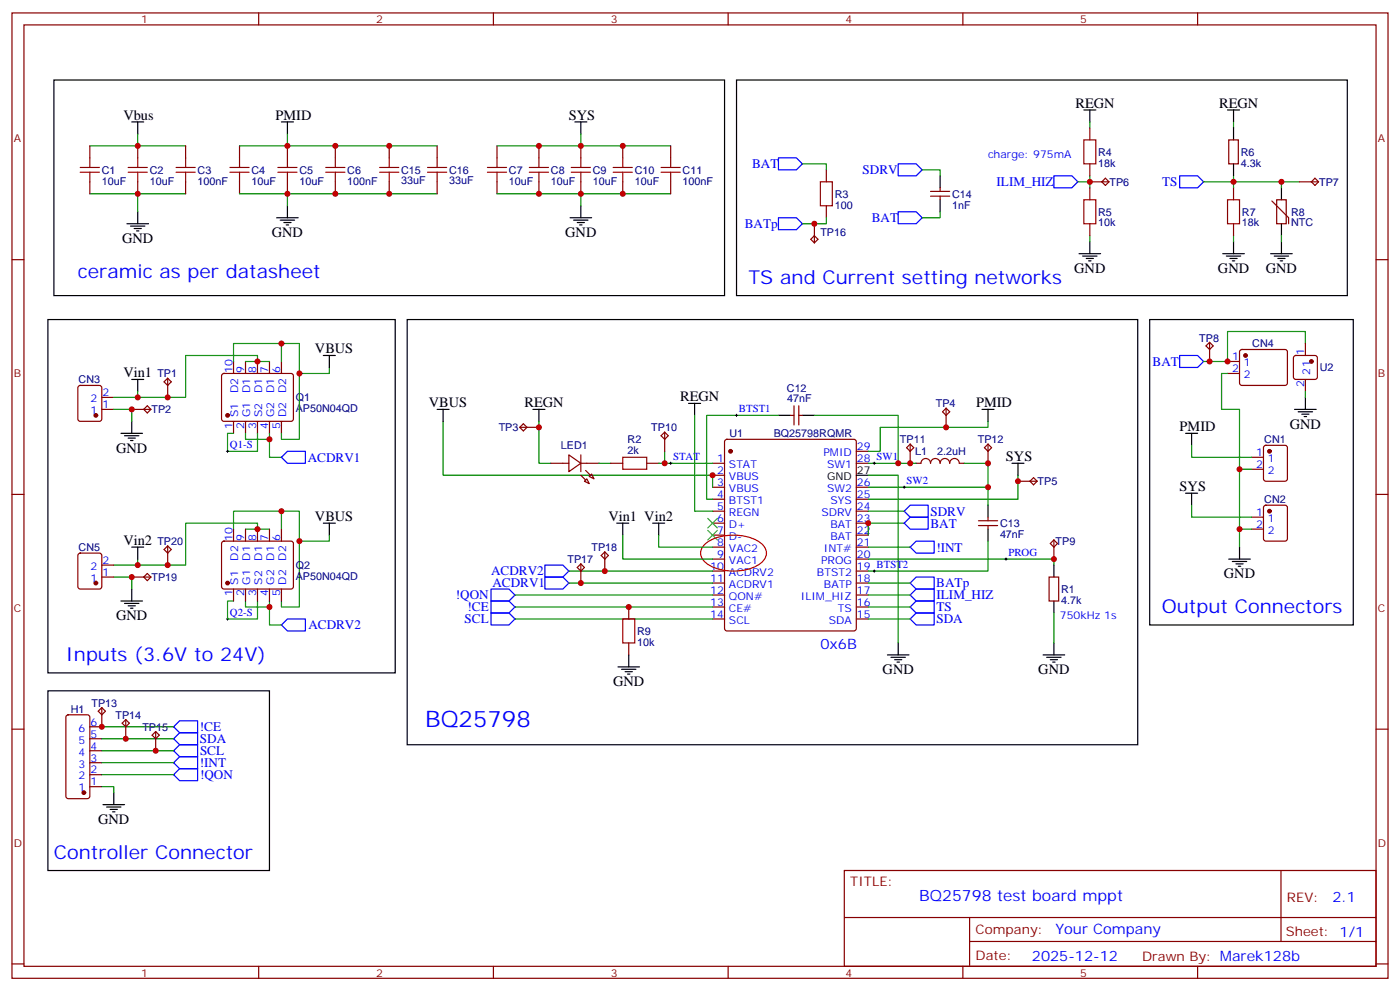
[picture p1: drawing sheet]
<svg xmlns="http://www.w3.org/2000/svg" width="412mm" height="292mm" viewBox="0 0 412 292" stroke-linecap="round" stroke-linejoin="round" font-family="sans-serif">
<g fill="none" stroke="#870000" stroke-width=".35">
<path d="M3.5 3.8h405.4v284.3h-405.4zM7.1 7.3h398.2v277.3h-398.2zM76.2 3.8v3.5M145.3 3.8v3.5M214.5 3.8v3.5M283.6 3.8v3.5M352.8 3.8v3.5M321 37.7v3.5M26.5 43v3.5M26.5 53.6v3.5M40.6 43v3.5M40.6 53.6v3.5"/>
<path d="M54.7 43v3.5M54.7 53.6v3.5M70.6 43v3.5M70.6 53.6v3.5M84.7 43v3.5M84.7 53.6v3.5M98.8 43v3.5M98.8 53.6v3.5M114.7 43v3.5M114.7 53.6v3.5M128.8 43v3.5M128.8 53.6v3.5"/>
<path d="M146.4 43v3.5M146.4 53.6v3.5M158.7 43v3.5M158.7 53.6v3.5M171.1 43v3.5M171.1 53.6v3.5M183.4 43v3.5M183.4 53.6v3.5M197.6 43v3.5M197.6 53.6v3.5M243.4 50v3.6M274.1 57.8h5.7"/>
<path d="M274.1 56.4h5.7M276.9 55.3v1.1M276.9 57.8v1M321 53.6h5.7M321 48.3v3.5M321 55.3v3.5M324.6 53.6l1-1.1 1.1 1.1-1.1 1zM361.9 41.2h2.9v7.1h-2.9zM363.4 55.3v3.5M374.6 59.2l5 4.9v1.8M376.1 58.8h2.8v7.1h-2.8zM382.8 53.6h5.6"/>
<path d="M386.3 53.6l1-1.1 1.1 1.1-1.1 1zM3.5 76.5h3.6M238.8 70.5l1.1-1.1 1 1.1-1 1zM239.9 65.9v5.6M243.4 60.6v3.5M321 65.9v3.5M363.4 65.9v3.5M405.3 76.5h3.6M23.2 113.7l.4-.2h5.7l.6 .5 .1 9.4-.5 .7h-5.9l-.6-.5-.1-9.4zM30 117.1h3.5M48.3 112.5l1.1-1.1 1 1.1-1 1zM49.4 111.4v5.7"/>
<path d="M65.5 110.2l.5-.2 20 .1 .4 .6v13l-.7 .4-20-.1-.4-.6v-12.7zM68.8 106.5v3.5M72.3 106.5v3.5M75.8 106.5v3.5M79.4 106.5v3.5M82.9 106.5v3.5M233.9 119.5v5.7M235.3 119.5v5.7M355.2 101.9l1.1-1.1 1.1 1.1-1.1 1zM356.3 100.8v5.7M361.6 106.5h3.5M361.6 110h3.5"/>
<path d="M365.4 103.1l.4-.2h12.7l.5 .2 .2 .5v9.5l-.7 .4h-12.9l-.5-.7v-9.2zM381.2 104.9l.5-.2h5.6l.5 .2 .3 .5v5.7l-.3 .5-.5 .2h-5.6l-.5-.3-.2-.4v-5.7zM384.5 101.2v3.5M384.5 111.8v3.5M30 120.6h3.5M38.8 120.6h5.6M42.3 120.6l1.1-1.1 1 1.1-1 1zM68.8 124.1v3.5M72.3 124.1v3.5M75.8 124.1v3.5M79.4 124.1v3.5M82.9 124.1v3.5"/>
<path d="M153.1 125.9h5.6M154.2 124.8l1 1.1-1 1-1.1-1zM162.3 136.5h5.3M167.6 134l3.5 2.5-3.5 2.4zM171.1 136.5h5.3M171.1 134v4.9M179.9 136.5h3.5M190.5 136.5h3.5M194.7 128.3l1.1-1 1 1-1 1.1zM195.8 127.3v5.6M209.9 136.5h3.5M209.9 140h3.5"/>
<path d="M213.7 129.6l.4-.2h37.4l.5 .2 .2 .5v55l-.2 .5-.5 .2h-37.4l-.5-.2-.2-.5v-55zM232.8 122.3h1.1M235.3 122.3h1.1M252.2 136.5h3.6M252.2 132.9h3.6M267.1 131.9l1-1.1 1.1 1.1-1.1 1zM268.1 130.8v5.7M269.9 136.5l1.4-.1a1.41 1.41 0 0 1 1.4-1.4 1.41 1.41 0 0 1 1.4 1.5 1.41 1.41 0 0 1 1.4-1.5 1.41 1.41 0 0 1 1.4 1.5 1.41 1.41 0 0 1 1.4-1.5 1.41 1.41 0 0 1 1.5 1.5 1.41 1.41 0 0 1 1.4-1.5 1.41 1.41 0 0 1 1.4 1.5h1.4M277.6 121.3l1.1-1.1 1.1 1.1-1.1 1zM278.7 120.2v5.7M290 131.9l1-1.1 1.1 1.1-1.1 1zM291 130.8v5.7"/>
<path d="M368.7 134.7h3.5M368.7 138.2h3.5M372.4 131.4l.5-.2h5.6l.7 .4v9.4l-.4 .7h-5.9l-.7-.4v-9.4zM3.5 145.6h3.6M65.5 159.6l.5-.2h20l.4 .7v13l-.7 .4-20-.1-.4-.6v-12.7zM68.8 155.9v3.5M72.3 155.9v3.5M75.8 155.9v3.5M79.4 155.9v3.5M82.9 155.9v3.5M172.2 141.7l.7-.7 .7 1.5zM173.6 140.3l.7-.7 .7 1.4z"/>
<path d="M209.9 143.5h3.5M209.9 147h3.5M209.9 150.6h3.5M209.9 154.1h3.5M209.9 157.6h3.5M252.2 143.5h3.6M252.2 147h3.6M252.2 150.6h3.6M252.2 154.1h3.6M252.2 157.6h3.6M288.2 154.8h5.7M288.2 153.4h5.7"/>
<path d="M291 152.3v1.1M291 154.8v1.1M299.9 141.7h5.6M303.4 141.7l1-1 1.1 1-1.1 1.1zM310.4 159v5.7M368.7 152.3h3.5M368.7 155.9h3.5M372.4 149l.5-.2h5.6l.7 .4v9.5l-.4 .6-5.9 .1-.7-.5v-9.4zM405.3 145.6h3.6M23.2 163.1l.4-.2h5.7l.6 .4 .1 9.5-.5 .6-5.9 .1-.6-.5-.1-9.4zM30 170h3.5M30 166.4h3.5"/>
<path d="M38.8 170h5.6M42.3 170l1.1-1.1 1 1.1-1 1zM49.4 160.8v5.6M49.4 160.8l1 1.1-1 1-1.1-1zM68.8 173.5v3.5M72.3 173.5v3.5M75.8 173.5v3.5M79.4 173.5v3.5M82.9 173.5v3.5M170 167.1l1.1-1 1.1 1-1.1 1.1zM171.1 166.1v5.6M177.1 163.6l1.1-1 1 1-1 1.1z"/>
<path d="M178.2 162.6v5.6M185.2 178.8v3.5M209.9 161.1h3.5M209.9 164.7h3.5M209.9 168.2h3.5M209.9 171.7h3.5M209.9 175.3h3.5M209.9 178.8h3.5M252.2 161.1h3.6M252.2 164.7h3.6M252.2 168.2h3.6M252.2 171.7h3.6"/>
<path d="M252.2 175.3h3.6M252.2 178.8h3.6M309 170h2.9v7h-2.9zM309.4 160.1l1-1.1 1.1 1.1-1.1 1zM185.2 189.4v3.5M209.9 182.3h3.5M252.2 182.3h3.6M3.5 214.8h3.6M19.6 210.7l.5-.2h5.7l.6 .5 .1 23.5-.5 .7h-5.9l-.6-.4-.1-23.6zM26.5 217.6h3.5M28.9 209.5l1.1-1.1 1 1.1-1 1zM30 208.4v5.7h-3.5"/>
<path d="M36 213l1-1.1 1.1 1.1-1.1 1.1zM37 211.9v5.7M44.8 216.5l1.1-1 1 1-1 1.1zM45.9 215.5v5.6M405.3 214.8h3.6M26.5 231.7h3.5M26.5 228.2h3.5M26.5 224.6h3.5M26.5 221.1h3.5M248.7 256.4h156.6v28.2h-156.6zM377.3 256.4v20.9M248.7 270.2h156.5"/>
<path d="M285.6 277.3h119.6M285.6 270.2v14.2M3.5 283.9h3.6M76.2 284.6v3.5M145.3 284.6v3.5M214.5 284.6v3.5M283.6 284.6v3.5M352.8 284.6v3.5M405.3 283.9h3.6"/>
</g>
<g fill="#870000" stroke="#870000" stroke-width=".35">
<path d="M172.5 138.6l1.4 1.4z"/>
<path d="M171.1 140l1.4 1.4z"/>
<circle cx="215.2" cy="132.9" r=".53"/>
<circle cx="24.7" cy="233.5" r=".53"/>
<circle cx="373.9" cy="132.9" r=".53"/>
<circle cx="373.9" cy="150.6" r=".53"/>
<circle cx="28.2" cy="122.3" r=".53"/>
<circle cx="366.9" cy="104.7" r=".53"/>
<circle cx="67" cy="122.3" r=".53"/>
<circle cx="67" cy="171.7" r=".53"/>
<circle cx="28.2" cy="171.7" r=".53"/>
<circle cx="386.3" cy="106.5" r=".53"/>
</g>
<g fill="none" stroke="#000" stroke-width=".35">
<path d="M15.9 23.6h197.5v63.5h-197.5zM38.8 35.9h3.5M40.6 35.9v3.5M82.9 35.9h3.5M84.7 35.9v3.5M169.3 35.9h3.6M171.1 35.9v3.5M217 23.6h179.9v63.5h-179.9zM319.3 32.4h3.5M321 32.4v3.5M361.6 32.4h3.5M363.4 32.4v3.5"/>
<path d="M363.4 37.7v3.5M276.9 51.8v3.5M276.9 58.8v3.6M363.4 48.3v3.5M377.5 55.3v3.5M37.4 65.9h6.3M38.5 66.6h4.2M39.5 67.3h2.1M40.2 68h.7M40.6 62.4v3.5M81.5 64.1h6.3M82.5 64.8h4.3"/>
<path d="M83.6 65.5h2.1M84.3 66.3h.7M84.7 60.6v3.5M167.9 64.1h6.4M169 64.8h4.2M170 65.5h2.2M170.7 66.3h.7M171.1 60.6v3.5M317.9 74.7h6.3M318.9 75.4h4.2M320 76.1h2.1M320.7 76.8h.7"/>
<path d="M321 71.2v3.5M360.2 74.7h6.3M361.2 75.4h4.3M362.3 76.1h2.1M363 76.8h.7M363.4 71.2v3.5M374.3 74.7h6.3M375.4 75.4h4.2M376.4 76.1h2.1M377.1 76.8h.7M377.5 65.9v3.5M377.5 71.2v3.5"/>
<path d="M14.1 94.1h102.3v104.1h-102.3zM119.9 94.1h215.2v125.3h-215.2zM338.7 94.1h59.9v90h-59.9zM38.8 111.8h3.5M40.6 111.8v3.5M95.2 104.7h3.6M97 104.7v3.5M202.8 118.8h3.6M204.6 118.8v3.5M384.5 117.1v3.5M35.6 127.6h6.4M36.7 128.3h4.2"/>
<path d="M37.7 129h2.2M38.5 129.8h.7M38.8 124.1v3.5M128.8 120.6h3.5M130.5 120.6v3.5M157 120.6h3.5M158.7 120.6v3.5M229.3 122.3h3.5M236.4 122.3h3.5M252.2 140h3.6M289.3 120.6h3.5M291 120.6v3.5"/>
<path d="M298.1 136.5h3.5M299.9 136.5v3.5M349.2 127.6h3.6M351 127.6v3.6M381.4 120.6h6.3M382.4 121.3h4.2M383.5 122h2.1M384.2 122.7h.7M95.2 154.1h3.6M97 154.1v3.5M181.7 154.1h3.5M183.4 154.1v3.5"/>
<path d="M192.3 154.1h3.5M194 154.1v3.5M291 148.8v3.5M291 155.9v3.5M349.2 145.3h3.6M351 145.3v3.5M35.6 177h6.4M36.7 177.7h4.2M37.7 178.4h2.2M38.5 179.1h.7M38.8 173.5v3.5M38.8 161.1h3.5"/>
<path d="M40.6 161.1v3.6M310.4 166.4v3.6M310.4 177v3.6M361.9 164.7h6.4M363 165.4h4.2M364.1 166.1h2.1M364.8 166.8h.7M365.1 161.1v3.6M182 196.4h6.4M183.1 197.1h4.2M184.1 197.8h2.2M184.9 198.5h.7"/>
<path d="M185.2 192.9v3.5M261.4 192.9h6.4M262.5 193.6h4.2M263.5 194.3h2.1M264.2 195h.7M264.6 189.4v3.5M307.3 192.9h6.3M308.3 193.6h4.3M309.4 194.3h2.1M310.1 195h.7M310.4 189.4v3.5M14.1 203.5h65.3v52.9h-65.3z"/>
<path d="M30.3 237h6.4M31.4 237.7h4.2M32.5 238.4h2.1M33.2 239.1h.7M33.5 233.5v3.5"/>
</g>
<g fill="none" stroke="#008700" stroke-width=".35">
<path d="M40.6 39.4v3.6M84.7 39.4v3.6M171.1 39.4v3.6M321 35.9v1.8M363.4 35.9v1.8M26.5 57.1h28.2M26.5 43h28.2M40.6 57.1v5.3M70.6 43h58.2M70.6 57.1h58.2M84.7 57.1v3.5M146.4 43h51.2"/>
<path d="M146.4 57.1h51.2M171.1 57.1v3.5M236.4 48.3h7v1.7M271.6 50h5.3v1.8M317.5 53.6h3.5M321 51.8v3.5M354.5 53.6h8.9v1.7M363.4 51.8v1.8h19.4M377.5 53.6v1.7M243.4 64.1v1.8h-7M276.9 62.4v1.7h-5.3M321 69.4v1.8"/>
<path d="M363.4 69.4v1.8M377.5 69.4v1.8M40.6 115.3v1.8h-7.1M68.8 106.5v-5.3h14.1v5.3M72.3 106.5h7.1M75.8 106.5v-1.8h-21.1v12.4h-14.1M82.9 101.2h5.3v28.2h-5.3v-1.8M97 108.2v1.8h-8.8M361.6 110h-1.8v10.6h5.3v17.6M384.5 101.2v-3.6h-22.9v8.9h-7.1M384.5 115.3v1.8M33.5 120.6h5.3v3.5"/>
<path d="M68.8 127.6h-1.8v5.3h8.8v-5.3M72.3 127.6v1.8h7.1v-1.8M79.4 129.4v5.3h3.5M130.5 124.1v15.9h79.4v3.5M158.7 124.1v12.4h3.6M176.4 136.5h3.5M194 136.5h1.8M195.8 132.9v3.6h14.1M204.6 122.3v28.3h5.3M229.3 122.3h-21.2v24.7h1.8M239.9 122.3h24.7v14.2M255.8 140h8.8v49.4"/>
<path d="M255.8 136.5h14.1M284 136.5h7v7h-35.2M291 124.1v1.8h-31.7v7h-3.5M299.9 140v7h-44.1M351 131.2v3.5h17.7M368.7 138.2h-3.6v22.9M68.8 155.9v-5.3h14.1v5.3M72.3 155.9h7.1M75.8 155.9v-1.8h-21.1v12.3h-14.1M82.9 150.6h5.3v28.2h-5.3v-1.8M97 157.6v1.8h-8.8M183.4 157.6v7.1h26.5"/>
<path d="M194 157.6v3.5h15.9M255.8 150.6h10.5M266.3 154.1h-10.5v3.5M291 159.4v8.8h-35.2M291 143.5v5.3M351 148.8v3.5h17.7M365.1 155.9h3.6M33.5 170h5.3v3.5M40.6 164.7v1.7h-7.1M68.8 177h-1.8v5.3h8.8v-5.3M72.3 177v1.8h7.1v-1.8M79.4 178.8v5.3h3.5"/>
<path d="M151.7 178.8h58.2M151.7 175.3h58.2M167.6 171.7h42.3M167.6 168.2h42.3M255.8 164.7h54.6v1.7M255.8 178.8h12.3M255.8 161.1h12.3M255.8 175.3h12.3M255.8 171.7h12.3M151.7 182.3h58.2M255.8 182.3h12.3M310.4 180.6v8.8"/>
<path d="M30 217.6h21.2M30 214.1h21.2M30 231.7h3.5v1.8M30 221.1h21.2M30 224.6h21.2M30 228.2h21.2"/>
</g>
<path d="M208.5 152.7l2.8 2.8M208.5 156.2l2.8 2.8M211.3 152.7l-2.8 2.8M211.3 156.2l-2.8 2.8" fill="none" stroke="#3c3" stroke-width=".35"/>
<g fill="none" stroke="#00f" stroke-width=".35">
<path d="M229.3 46.5h5.3l1.8 1.8-1.8 1.7h-5.3zM264.6 48.3h5.3l1.7 1.7-1.7 1.8h-5.3zM310.4 51.8h5.3l1.8 1.8-1.8 1.7h-5.3zM347.5 51.8h5.3l1.7 1.8-1.7 1.7h-5.3zM229.3 64.1h5.3l1.8 1.8-1.8 1.8h-5.3zM264.6 62.4h5.3l1.7 1.7-1.7 1.8h-5.3zM347.5 104.7h5.3l1.7 1.8-1.7 1.7h-5.3zM82.9 134.7l1.8-1.8h5.3v3.6h-5.3zM266.3 154.1l1.8-1.8h5.3v3.6h-5.3zM266.3 150.6l1.8-1.8h5.3v3.5h-5.3zM144.6 177h5.3l1.8 1.8-1.8 1.8h-5.3zM144.6 173.5h5.3l1.8 1.8-1.8 1.7h-5.3z"/>
<path d="M160.5 170h5.3l1.8 1.7-1.8 1.8h-5.3zM160.5 166.4h5.3l1.8 1.8-1.8 1.8h-5.3zM268.1 161.1l1.8-1.7h5.3v3.5h-5.3zM268.1 171.7l1.8-1.7h5.3v3.5h-5.3zM268.1 175.3l1.8-1.8h5.3v3.5h-5.3zM268.1 178.8l1.8-1.8h5.3v3.6h-5.3zM82.9 184.1l1.8-1.8h5.3v3.5h-5.3zM144.6 180.6h5.3l1.8 1.7-1.8 1.8h-5.3zM268.1 182.3l1.8-1.7h5.3v3.5h-5.3zM51.2 217.6l1.7-1.8h5.3v3.6h-5.3zM51.2 214.1l1.7-1.8h5.3v3.5h-5.3zM52.9 219.4h5.3v3.5h-5.3l-1.7-1.8z"/>
<path d="M51.2 224.6l1.7-1.7h5.3v3.5h-5.3zM51.2 228.2l1.7-1.8h5.3v3.5h-5.3z"/>
</g>
<g fill="none" stroke="#a10000" stroke-width=".35">
<path d="M23.6 49.3h5.7M23.6 50.7h5.7M26.5 46.5v2.8M26.5 50.7v2.9M37.7 49.3h5.7M37.7 50.7h5.7M40.6 46.5v2.8M40.6 50.7v2.9M51.9 49.3h5.6M51.9 50.7h5.6M54.7 46.5v2.8M54.7 50.7v2.9"/>
<path d="M67.7 49.3h5.7M67.7 50.7h5.7M70.6 46.5v2.8M70.6 50.7v2.9M81.8 49.3h5.7M81.8 50.7h5.7M84.7 46.5v2.8M84.7 50.7v2.9M96 49.3h5.6M96 50.7h5.6M98.8 46.5v2.8M98.8 50.7v2.9"/>
<path d="M111.8 49.3h5.7M111.8 50.7h5.7M114.7 46.5v2.8M114.7 50.7v2.9M125.9 49.3h5.7M125.9 50.7h5.7M128.8 46.5v2.8M128.8 50.7v2.9M143.6 49.3h5.6M143.6 50.7h5.6M146.4 46.5v2.8M146.4 50.7v2.9"/>
<path d="M155.9 49.3h5.7M155.9 50.7h5.7M158.7 46.5v2.8M158.7 50.7v2.9M168.3 49.3h5.6M168.3 50.7h5.6M171.1 46.5v2.8M171.1 50.7v2.9M180.6 49.3h5.7M180.6 50.7h5.7M183.4 46.5v2.8M183.4 50.7v2.9"/>
<path d="M194.7 49.3h5.7M194.7 50.7h5.7M197.6 46.5v2.8M197.6 50.7v2.9M241.7 53.6h3.5v7h-3.5zM319.3 41.2h3.5v7.1h-3.5zM319.3 58.8h3.5v7.1h-3.5zM361.6 58.8h3.5v7.1h-3.5zM183.4 134.7h7.1v3.5h-7.1zM183.4 182.3h3.6v7.1h-3.6z"/>
</g>
<g fill="none" stroke="#000" stroke-width=".29">
<path d="M66.7 132.9h.7M67 132.6v.7M197.2 136.5h.7M197.6 136.1v.7M216.6 122.3h.7M217 122v.7M257.2 136.5h.7M257.5 136.1v.7M266 143.5h.7M266.3 143.2v.7M257.2 168.2h.7M257.5 167.9v.7"/>
<path d="M296 164.7h.7M296.3 164.3v.7M66.7 182.3h.7M67 182v.7"/>
</g>
<path d="M207.3 160.7a13.7 13.7 0 0 1 12.9-2.6 7.4 7.4 0 0 1 5.5 4 3.9 3.9 0 0 1-2.3 4.3 15.3 15.3 0 0 1-15.5-.6 3.4 3.4 0 0 1-.6-5.1z" fill="none" stroke="#f00" stroke-width=".35"/>
<g fill="#c00">
<circle cx="255.8" cy="154.1" r=".88"/>
<circle cx="40.6" cy="57.1" r=".88"/>
<circle cx="40.6" cy="43" r=".88"/>
<circle cx="84.7" cy="43" r=".88"/>
<circle cx="84.7" cy="57.1" r=".88"/>
<circle cx="158.8" cy="43" r=".88"/>
<circle cx="171.1" cy="43" r=".88"/>
<circle cx="183.4" cy="43" r=".88"/>
<circle cx="158.8" cy="57.1" r=".88"/>
<circle cx="171.1" cy="57.1" r=".88"/>
<circle cx="183.4" cy="57.1" r=".88"/>
<circle cx="365.1" cy="155.9" r=".88"/>
<circle cx="365.1" cy="138.2" r=".88"/>
<circle cx="321" cy="53.6" r=".88"/>
<circle cx="40.6" cy="117.1" r=".88"/>
<circle cx="38.8" cy="120.6" r=".88"/>
<circle cx="356.3" cy="106.5" r=".88"/>
<circle cx="299.9" cy="141.7" r=".88"/>
<circle cx="30" cy="214.1" r=".88"/>
<circle cx="239.9" cy="65.9" r=".88"/>
<circle cx="158.8" cy="125.9" r=".88"/>
<circle cx="310.4" cy="164.7" r=".88"/>
<circle cx="37" cy="217.6" r=".88"/>
<circle cx="45.9" cy="221.1" r=".88"/>
<circle cx="363.4" cy="53.6" r=".88"/>
<circle cx="377.5" cy="53.6" r=".88"/>
<circle cx="185.2" cy="178.8" r=".88"/>
<circle cx="264.6" cy="136.5" r=".88"/>
<circle cx="291" cy="136.5" r=".88"/>
<circle cx="291" cy="143.5" r=".88"/>
<circle cx="268.1" cy="136.5" r=".88"/>
<circle cx="278.7" cy="125.9" r=".88"/>
<circle cx="195.8" cy="136.5" r=".88"/>
<circle cx="75.8" cy="106.5" r=".88"/>
<circle cx="82.9" cy="101.2" r=".88"/>
<circle cx="79.4" cy="129.4" r=".88"/>
<circle cx="49.4" cy="117.1" r=".88"/>
<circle cx="178.2" cy="168.2" r=".88"/>
<circle cx="171.1" cy="171.7" r=".88"/>
<circle cx="88.2" cy="110" r=".88"/>
<circle cx="88.2" cy="159.4" r=".88"/>
<circle cx="49.4" cy="166.4" r=".88"/>
<circle cx="79.4" cy="178.8" r=".88"/>
<circle cx="82.9" cy="150.6" r=".88"/>
<circle cx="75.8" cy="155.9" r=".88"/>
<circle cx="38.8" cy="170" r=".88"/>
<circle cx="40.6" cy="166.4" r=".88"/>
<circle cx="98.8" cy="57.1" r=".88"/>
<circle cx="114.7" cy="57.1" r=".88"/>
<circle cx="98.8" cy="43" r=".88"/>
<circle cx="114.7" cy="43" r=".88"/>
<circle cx="361.6" cy="106.5" r=".88"/>
<circle cx="209.9" cy="140" r=".88"/>
</g>
<text font-size="6.7" fill="#00f" x="125.2" y="214.1">BQ25798</text>
<g font-size="5.6" fill="#00f">
<text x="22.9" y="81.8">ceramic as per datasheet</text>
<text x="220.5" y="83.5">TS and Current setting networks</text>
<text x="342.2" y="180.6">Output Connectors</text>
<text x="19.4" y="194.7">Inputs (3.6V to 24V)</text>
<text x="15.9" y="252.9">Controller Connector</text>
</g>
<text font-size="4.6" fill="#00f" x="270.8" y="265.4">BQ25798 test board mppt</text>
<g font-size="4.2">
<text x="36.3" y="35.2">Vbus</text>
<text x="81.1" y="35.2">PMID</text>
<text x="167.6" y="35.2">SYS</text>
<text x="316.8" y="31.7">REGN</text>
<text x="359.1" y="31.7">REGN</text>
<text x="36" y="71.5">GND</text>
<text x="80.1" y="69.8">GND</text>
<text x="166.5" y="69.8">GND</text>
<text x="316.4" y="80.4">GND</text>
<text x="358.8" y="80.4">GND</text>
<text x="372.9" y="80.4">GND</text>
<text x="92.8" y="104">VBUS</text>
<text x="36.3" y="111.1">Vin1</text>
<text x="126.3" y="119.9">VBUS</text>
<text x="154.5" y="119.9">REGN</text>
<text x="200.4" y="118.1">REGN</text>
<text x="287.5" y="119.9">PMID</text>
<text x="347.5" y="126.9">PMID</text>
<text x="379.9" y="126.2">GND</text>
<text x="34.2" y="133.3">GND</text>
<text x="296.3" y="135.7">SYS</text>
<text x="347.5" y="144.6">SYS</text>
<text x="92.8" y="153.4">VBUS</text>
<text x="179.2" y="153.4">Vin1 Vin2</text>
<text x="36.3" y="160.4">Vin2</text>
<text x="360.5" y="170.3">GND</text>
<text x="34.2" y="182.7">GND</text>
<text x="180.6" y="202.1">GND</text>
<text x="260" y="198.5">GND</text>
<text x="305.9" y="198.5">GND</text>
<text x="28.9" y="242.6">GND</text>
</g>
<g font-size="4.2" fill="#00f">
<text x="241.7" y="191.1">0x6B</text>
<text x="392.5" y="265.7">2.1</text>
<text x="310.9" y="275.2">Your Company</text>
<text x="304" y="283">2025-12-12</text>
</g>
<g font-size="3.9" fill="#00f">
<text x="221.5" y="49.4">BAT</text>
<text x="254.1" y="51.2">SDRV</text>
<text x="293.6" y="54.8">ILIM_HIZ</text>
<text x="342.4" y="54.7">TS</text>
<text x="256.8" y="65.3">BAT</text>
<text x="219.4" y="67.2">BATp</text>
<text x="339.5" y="107.7">BAT</text>
<text x="90.7" y="136">ACDRV1</text>
<text x="274.1" y="155.5">BAT</text>
<text x="274.1" y="151.9">SDRV</text>
<text x="275.8" y="162.5">!INT</text>
<text x="144.7" y="169.5">ACDRV2</text>
<text x="145.1" y="172.9">ACDRV1</text>
<text x="275.8" y="172.9">BATp</text>
<text x="134.3" y="176.5">!QON</text>
<text x="275.9" y="176.6">ILIM_HIZ</text>
<text x="90.8" y="185.3">ACDRV2</text>
<text x="136.9" y="183.6">SCL</text>
<text x="137.7" y="180">!CE</text>
<text x="275.8" y="183.6">SDA</text>
<text x="275.9" y="180.1">TS</text>
<text x="58.9" y="215.4">!CE</text>
<text x="58.9" y="218.9">SDA</text>
<text x="58.9" y="226">!INT</text>
<text x="58.9" y="222.4">SCL</text>
<text x="58.9" y="229.4">!QON</text>
</g>
<g font-size="3.9" fill="#800">
<text x="250.5" y="261">TITLE:</text>
<text x="379.1" y="265.7">REV:</text>
<text x="287.4" y="275.2">Company:</text>
<text x="378.7" y="275.8">Sheet: 1/1</text>
<text x="287.4" y="282.9">Date:</text>
<text x="336.4" y="282.9">Drawn By: Marek128b</text>
</g>
<g font-size="3.2" fill="#800">
<text x="41.6" y="6.8">1</text>
<text x="110.8" y="6.8">2</text>
<text x="179.9" y="6.8">3</text>
<text x="249.1" y="6.8">4</text>
<text x="318.2" y="6.8">5</text>
<text x="4.1" y="41.9">A</text>
<text x="405.9" y="41.9">A</text>
<text x="4.1" y="111.1">B</text>
<text x="405.9" y="111.1">B</text>
<text x="4.1" y="180.2">C</text>
<text x="405.9" y="180.2">C</text>
<text x="4.1" y="249.3">D</text>
<text x="405.9" y="249.3">D</text>
<text x="41.6" y="287.6">1</text>
<text x="110.8" y="287.6">2</text>
<text x="179.9" y="287.6">3</text>
<text x="249.1" y="287.6">4</text>
<text x="318.2" y="287.6">5</text>
</g>
<g font-size="3.2" fill="#00f">
<text x="291" y="46.5">charge: 975mA</text>
<text x="362.9" y="106.1">1</text>
<text x="366.4" y="107.9">1</text>
<text x="384.2" y="104.5" transform="rotate(-90 384.2 104.5)">1</text>
<text x="68.4" y="109.8" transform="rotate(-90 68.4 109.8)">10</text>
<text x="72" y="109.8" transform="rotate(-90 72 109.8)">9</text>
<text x="75.5" y="109.8" transform="rotate(-90 75.5 109.8)">8</text>
<text x="79" y="109.8" transform="rotate(-90 79 109.8)">7</text>
<text x="82.5" y="109.8" transform="rotate(-90 82.5 109.8)">6</text>
<text x="362.9" y="109.6">2</text>
<text x="366.4" y="111.4">2</text>
<text x="384.2" y="114" transform="rotate(-90 384.2 114)">2</text>
<text x="385.9" y="110.5" transform="rotate(-90 385.9 110.5)">21</text>
<text x="26.7" y="118.5">2</text>
<text x="30.2" y="116.7">2</text>
<text x="70.2" y="115.8" transform="rotate(-90 70.2 115.8)">D2</text>
<text x="73.7" y="115.8" transform="rotate(-90 73.7 115.8)">D1</text>
<text x="77.3" y="115.8" transform="rotate(-90 77.3 115.8)">D1</text>
<text x="80.8" y="115.8" transform="rotate(-90 80.8 115.8)">D1</text>
<text x="84.3" y="115.8" transform="rotate(-90 84.3 115.8)">D2</text>
<text x="26.7" y="122">1</text>
<text x="30.2" y="120.2">1</text>
<text x="70.2" y="122.8" transform="rotate(-90 70.2 122.8)">S1</text>
<text x="73.7" y="122.8" transform="rotate(-90 73.7 122.8)">G1</text>
<text x="77.3" y="122.8" transform="rotate(-90 77.3 122.8)">S2</text>
<text x="80.8" y="122.8" transform="rotate(-90 80.8 122.8)">G2</text>
<text x="84.3" y="122.8" transform="rotate(-90 84.3 122.8)">D2</text>
<text x="217.7" y="121.5">BTST1</text>
<text x="68.4" y="126.3" transform="rotate(-90 68.4 126.3)">1</text>
<text x="72" y="126.3" transform="rotate(-90 72 126.3)">2</text>
<text x="75.5" y="126.3" transform="rotate(-90 75.5 126.3)">3</text>
<text x="79" y="126.3" transform="rotate(-90 79 126.3)">4</text>
<text x="82.5" y="126.3" transform="rotate(-90 82.5 126.3)">5</text>
<text x="67.7" y="132">Q1-S</text>
<text x="198.3" y="135.6">STAT</text>
<text x="211.2" y="136.1">1</text>
<text x="214.7" y="137.9">STAT</text>
<text x="242.6" y="134.3">PMID</text>
<text x="243.6" y="137.9">SW1</text>
<text x="252.4" y="136.1">28 SW1</text>
<text x="252.4" y="132.6">29</text>
<text x="370" y="134.3">1</text>
<text x="370" y="137.9">2</text>
<text x="373.5" y="136.1">1</text>
<text x="211.2" y="139.6">2</text>
<text x="211.2" y="143.2">3</text>
<text x="214.7" y="141.4">VBUS</text>
<text x="252.4" y="143.2">26</text>
<text x="267.1" y="142.6">SW2</text>
<text x="373.5" y="139.6">2</text>
<text x="211.2" y="146.7">4</text>
<text x="214.7" y="144.9">VBUS</text>
<text x="214.7" y="148.4">BTST1</text>
<text x="243.6" y="144.9">SW2</text>
<text x="244.6" y="148.4">SYS</text>
<text x="252.4" y="146.7">25</text>
<text x="211.2" y="150.2">5</text>
<text x="211.2" y="153.7">6</text>
<text x="214.7" y="152">REGN</text>
<text x="214.7" y="155.5">D+</text>
<text x="241.9" y="152">SDRV</text>
<text x="244.6" y="155.5">BAT</text>
<text x="252.4" y="153.7">23</text>
<text x="252.4" y="150.2">24</text>
<text x="370" y="152">1</text>
<text x="370" y="155.5">2</text>
<text x="373.5" y="153.7">1</text>
<text x="68.4" y="159.2" transform="rotate(-90 68.4 159.2)">10</text>
<text x="72" y="159.2" transform="rotate(-90 72 159.2)">9</text>
<text x="75.5" y="159.2" transform="rotate(-90 75.5 159.2)">8</text>
<text x="79" y="159.2" transform="rotate(-90 79 159.2)">7</text>
<text x="82.5" y="159.2" transform="rotate(-90 82.5 159.2)">6</text>
<text x="211.2" y="157.3">7</text>
<text x="211.2" y="160.8">8</text>
<text x="214.7" y="159">D-</text>
<text x="244.6" y="159">BAT</text>
<text x="252.4" y="160.8">21</text>
<text x="252.4" y="157.3">22</text>
<text x="373.5" y="157.3">2</text>
<text x="26.7" y="167.9">2</text>
<text x="30.2" y="166.1">2</text>
<text x="70.2" y="165.1" transform="rotate(-90 70.2 165.1)">D2</text>
<text x="73.7" y="165.1" transform="rotate(-90 73.7 165.1)">D1</text>
<text x="77.3" y="165.1" transform="rotate(-90 77.3 165.1)">D1</text>
<text x="80.8" y="165.1" transform="rotate(-90 80.8 165.1)">D1</text>
<text x="84.3" y="165.1" transform="rotate(-90 84.3 165.1)">D2</text>
<text x="209.2" y="167.9">10</text>
<text x="211.2" y="164.3">9</text>
<text x="214.7" y="162.6">VAC2</text>
<text x="214.7" y="166.1">VAC1</text>
<text x="241.9" y="166.1">PROG</text>
<text x="242.7" y="162.6">INT#</text>
<text x="252.4" y="167.9">19 BTST2</text>
<text x="252.4" y="164.3">20</text>
<text x="297" y="163.8">PROG</text>
<text x="26.7" y="171.4">1</text>
<text x="30.2" y="169.6">1</text>
<text x="70.2" y="172.2" transform="rotate(-90 70.2 172.2)">S1</text>
<text x="73.7" y="172.2" transform="rotate(-90 73.7 172.2)">G1</text>
<text x="77.3" y="172.2" transform="rotate(-90 77.3 172.2)">S2</text>
<text x="80.8" y="172.2" transform="rotate(-90 80.8 172.2)">G2</text>
<text x="84.3" y="172.2" transform="rotate(-90 84.3 172.2)">D2</text>
<text x="209.2" y="171.4">11</text>
<text x="214.7" y="169.6">ACDRV2</text>
<text x="214.7" y="173.1">ACDRV1</text>
<text x="240.7" y="169.6">BTST2</text>
<text x="242.7" y="173.1">BATP</text>
<text x="252.4" y="171.4">18</text>
<text x="68.4" y="175.7" transform="rotate(-90 68.4 175.7)">1</text>
<text x="72" y="175.7" transform="rotate(-90 72 175.7)">2</text>
<text x="75.5" y="175.7" transform="rotate(-90 75.5 175.7)">3</text>
<text x="79" y="175.7" transform="rotate(-90 79 175.7)">4</text>
<text x="82.5" y="175.7" transform="rotate(-90 82.5 175.7)">5</text>
<text x="209.2" y="174.9">12</text>
<text x="209.2" y="178.4">13</text>
<text x="214.7" y="176.7">QON#</text>
<text x="235.9" y="176.7">ILIM_HIZ</text>
<text x="252.4" y="178.4">16</text>
<text x="252.4" y="174.9">17</text>
<text x="67.7" y="181.4">Q2-S</text>
<text x="209.2" y="182">14</text>
<text x="214.7" y="180.2">CE#</text>
<text x="214.7" y="183.7">SCL</text>
<text x="244.2" y="183.7">SDA</text>
<text x="246.8" y="180.2">TS</text>
<text x="252.4" y="182">15</text>
<text x="312.2" y="182.3">750kHz 1s</text>
<text x="23.1" y="215.5">6</text>
<text x="26.6" y="213.7">6</text>
<text x="23.1" y="219">5</text>
<text x="26.6" y="220.8">4</text>
<text x="26.6" y="217.2">5</text>
<text x="23.1" y="226.1">3</text>
<text x="23.1" y="222.5">4</text>
<text x="26.6" y="227.8">2</text>
<text x="26.6" y="224.3">3</text>
<text x="23.1" y="233.1">1</text>
<text x="23.1" y="229.6">2</text>
<text x="26.6" y="231.4">1</text>
</g>
<g font-size="3.2" fill="#000080">
<text x="323.5" y="45.8">R4</text>
<text x="365.5" y="45.8">R6</text>
<text x="30" y="51.2">C1</text>
<text x="44.1" y="51.2">C2</text>
<text x="58.2" y="51.2">C3</text>
<text x="74.1" y="51.2">C4</text>
<text x="88.2" y="51.2">C5</text>
<text x="102.3" y="51.2">C6</text>
<text x="118.2" y="51.2">C15</text>
<text x="132.3" y="51.2">C16</text>
<text x="149.9" y="51.2">C7</text>
<text x="162.3" y="51.2">C8</text>
<text x="174.6" y="51.2">C9</text>
<text x="187" y="51.2">C10</text>
<text x="201.1" y="51.2">C11</text>
<text x="323.5" y="49.1">18k</text>
<text x="365.5" y="49.1">4.3k</text>
<text x="30" y="54.4">10uF</text>
<text x="44.1" y="54.4">10uF</text>
<text x="58.2" y="54.3">100nF</text>
<text x="74.1" y="54.4">10uF</text>
<text x="88.2" y="54.4">10uF</text>
<text x="102.3" y="54.3">100nF</text>
<text x="118.2" y="54.3">33uF</text>
<text x="132.3" y="54.3">33uF</text>
<text x="149.9" y="54.4">10uF</text>
<text x="162.3" y="54.4">10uF</text>
<text x="174.6" y="54.4">10uF</text>
<text x="187" y="54.4">10uF</text>
<text x="201.1" y="54.3">100nF</text>
<text x="245.9" y="58.2">R3</text>
<text x="280.5" y="58.2">C14</text>
<text x="326.8" y="54.7">TP6</text>
<text x="388.6" y="54.7">TP7</text>
<text x="245.9" y="61.4">100</text>
<text x="280.5" y="61.4">1nF</text>
<text x="323.5" y="63.5">R5</text>
<text x="365.8" y="63.5">R7</text>
<text x="380.3" y="63.5">R8</text>
<text x="241.7" y="69.5">TP16</text>
<text x="323.5" y="66.7">10k</text>
<text x="365.8" y="66.7">18k</text>
<text x="380.3" y="66.7">NTC</text>
<text x="353.3" y="100.6">TP8</text>
<text x="368.9" y="102.3">CN4</text>
<text x="23.2" y="112.9">CN3</text>
<text x="46.4" y="111.2">TP1</text>
<text x="388.8" y="109.3">U2</text>
<text x="87.1" y="118.2">Q1</text>
<text x="231.8" y="115.3">C12</text>
<text x="231.8" y="118.5">47nF</text>
<text x="275.7" y="119.9">TP4</text>
<text x="44.6" y="121.7">TP2</text>
<text x="87.1" y="121.4">AP50N04QD</text>
<text x="146.9" y="127">TP3</text>
<text x="184.9" y="130.5">R2</text>
<text x="191.9" y="127">TP10</text>
<text x="214.9" y="128.8">U1</text>
<text x="227.9" y="128.8">BQ25798RQMR</text>
<text x="265.1" y="130.5">TP11</text>
<text x="288" y="130.5">TP12</text>
<text x="372.4" y="130.6">CN1</text>
<text x="165.2" y="132.3">LED1</text>
<text x="184.9" y="133.6">2k</text>
<text x="269.5" y="134.1">L1</text>
<text x="276.1" y="134.1">2.2uH</text>
<text x="305.7" y="142.9">TP5</text>
<text x="372.4" y="148.2">CN2</text>
<text x="294.6" y="155.2">C13</text>
<text x="46.4" y="160.6">TP20</text>
<text x="294.6" y="158.4">47nF</text>
<text x="311" y="160.5">TP9</text>
<text x="23.2" y="162.3">CN5</text>
<text x="87.1" y="167.6">Q2</text>
<text x="167.2" y="165.9">TP17</text>
<text x="174.2" y="162.3">TP18</text>
<text x="44.6" y="171.1">TP19</text>
<text x="87.1" y="170.8">AP50N04QD</text>
<text x="312.6" y="177.8">4.7k</text>
<text x="312.6" y="174.6">R1</text>
<text x="187.7" y="190.2">10k</text>
<text x="187.7" y="187">R9</text>
<text x="20.8" y="209.9">H1</text>
<text x="27" y="208.1">TP13</text>
<text x="34" y="211.7">TP14</text>
<text x="41.9" y="215.2">TP15</text>
</g>
<g font-size="3.2">
<text x="243.6" y="141.4">GND</text>
<text x="252.4" y="139.6">27</text>
</g>
</svg>
